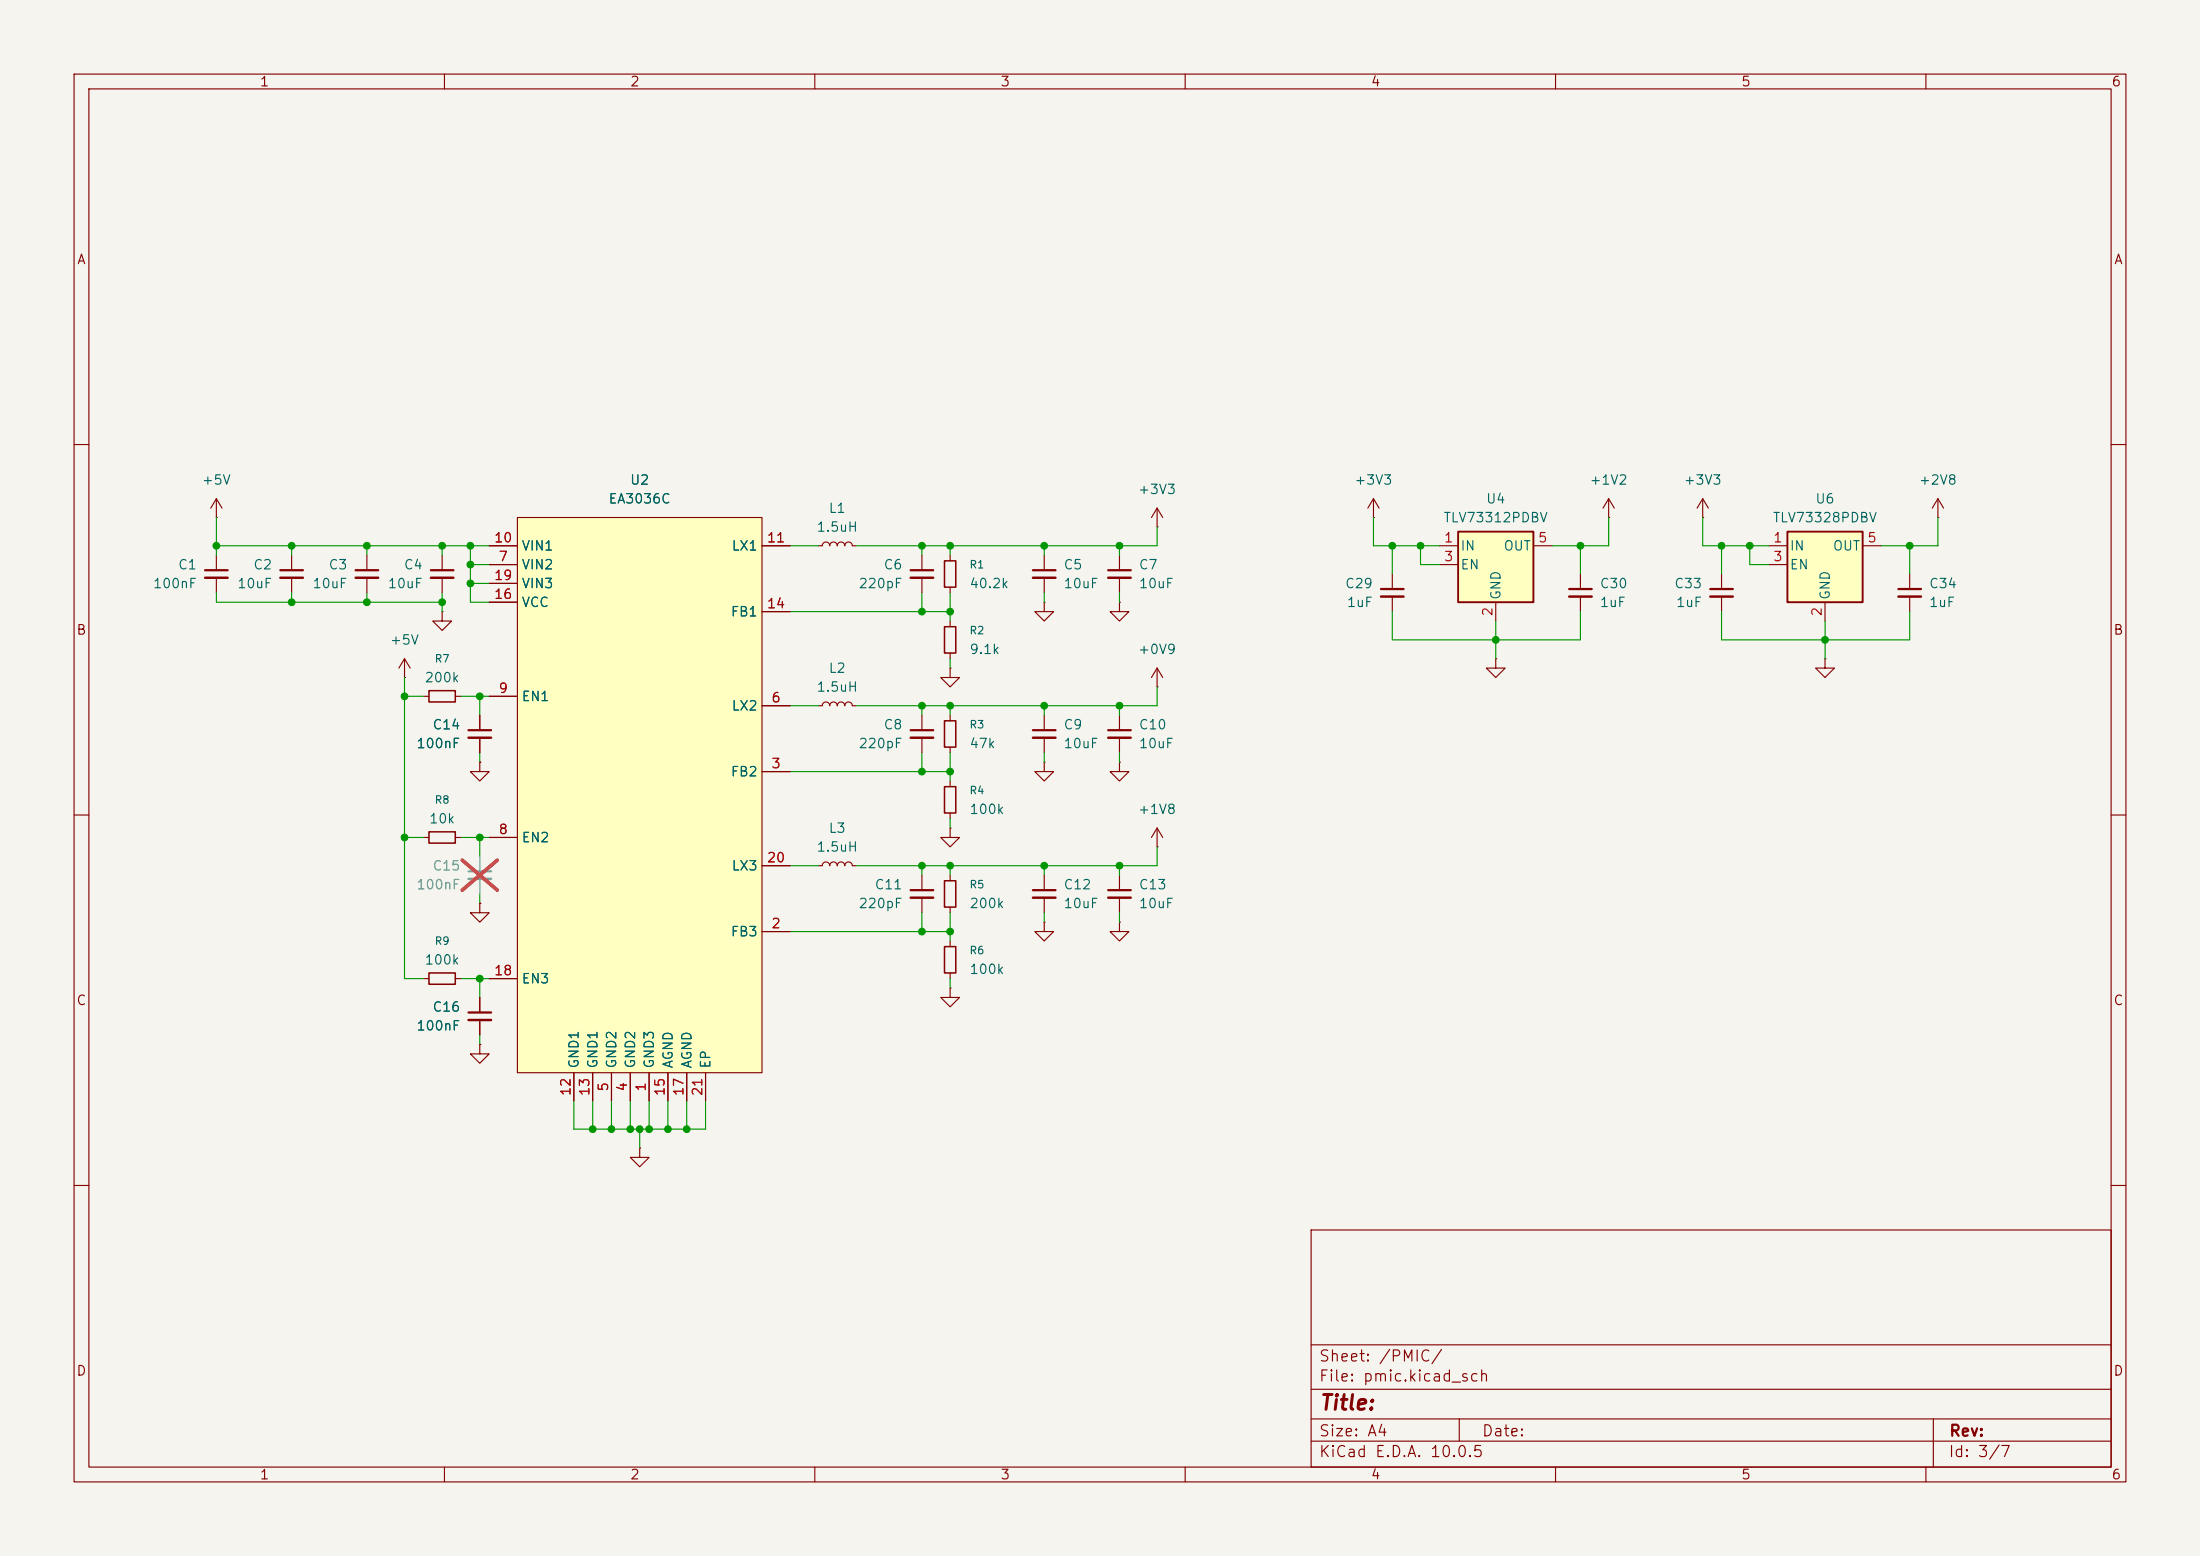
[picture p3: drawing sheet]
<svg xmlns="http://www.w3.org/2000/svg" width="297mm" height="210mm" viewBox="0 0 297 210" stroke-linecap="round" stroke-linejoin="round" font-family="sans-serif">
<path d="M0 0h297v210h-297z" fill="#f5f4ef" stroke="#f5f4ef" stroke-width=".14"/>
<g fill="none" stroke="#840000" stroke-width=".15">
<path d="M10 10h277v190h-277zM12 12h273v186h-273zM60 10v2M110 10v2M160 10v2M210 10v2M260 10v2M10 60h2M29.2 69.9h.1M29.2 67.3l-.8 1.3M29.2 67.3l.8 1.3M29.2 67.3v2.6"/>
<path d="M29.2 74.9v2.1M29.2 78v2M39.4 74.9v2.1M39.4 78v2M49.5 74.9v2.1M49.5 78v2M59.7 74.9v2.1M59.7 78v2M217.2 69.9h.1M217.2 67.3l-.8 1.3M217.2 67.3l.7 1.3M217.2 67.3v2.6"/>
<path d="M229.9 69.9h.1M229.9 67.3l-.8 1.3M229.9 67.3l.7 1.3M229.9 67.3v2.6M285 60h2M64.8 96.5v2.1M64.8 99.6v2M141 96.5v2.1M141 99.6v2M10 110h2M57.1 113h.8M61.5 113h.7"/>
<path d="M64.8 102.9v1.2h1.2l-1.2 1.3-1.3-1.3h1.3M64.8 102.9h.1M128.3 118.1v.8M141 102.9v1.2h1.2l-1.2 1.3-1.3-1.3h1.3M141 102.9h.1M151.1 118.1v2M285 110h2M128.3 133.4v1.2h1.2l-1.2 1.3-1.3-1.3h1.3M128.3 133.4h.1M128.3 122.4v.8M128.3 127v.8M128.3 131.3v.8"/>
<path d="M151.1 124.5v1.2h1.3l-1.3 1.3-1.2-1.3h1.2M151.1 124.5h.1M151.1 121.2v2M10 160h2M177 166h108v32h-108zM285 160h2M60 198v2M110 198v2M160 198v2M177 194.5h108M177 191.5h108M177 187.5h108"/>
<path d="M177 181.5h108M197 191.5v3M210 198v2M260 198v2M261 191.5v6.5"/>
</g>
<path d="M27.7 77h3M37.8 77h3.1M48 77h3.1M58.2 77h3M63.2 98.6h3.1M139.4 98.6h3.1M149.6 120.1h3.1" fill="none" stroke="#840000" stroke-width=".3"/>
<path d="M27.7 78h3M37.8 78h3.1M48 78h3.1M58.2 78h3M63.2 99.6h3.1M139.4 99.6h3.1M149.6 121.2h3.1" fill="none" stroke="#840000" stroke-width=".33"/>
<path d="M57.9 112.3h3.6v1.5h-3.6zM127.5 118.9h1.5v3.5h-1.5zM127.5 127.8h1.5v3.5h-1.5z" fill="none" stroke="#840000" stroke-width=".2"/>
<path d="M69.8 69.9h33.1v74.9h-33.1z" fill="#ffffc2"/>
<g fill="none" stroke="#840000" stroke-width=".15">
<path d="M66 76.2h3.8M66 73.7h3.8M66 78.7h3.8M69.8 69.9h33.1v74.9h-33.1zM102.9 73.7h3.8M110.5 73.7h.5a.51 .51 0 0 1 .5-.5 .51 .51 0 0 1 .5 .5 .51 .51 0 0 1 .5-.5 .51 .51 0 0 1 .5 .5 .51 .51 0 0 1 .5-.5 .51 .51 0 0 1 .5 .5 .51 .51 0 0 1 .6-.5 .51 .51 0 0 1 .5 .5h.5M124.5 74.9v2.1M124.5 78v2M213.4 77.5v2M66 94h3.8M66 81.3h3.8M102.9 95.3h3.8"/>
<path d="M102.9 82.6h3.8M110.5 95.3h.5a.51 .51 0 0 1 .5-.6 .51 .51 0 0 1 .5 .6 .51 .51 0 0 1 .5-.6 .51 .51 0 0 1 .5 .6 .51 .51 0 0 1 .5-.6 .51 .51 0 0 1 .5 .6 .51 .51 0 0 1 .6-.6 .51 .51 0 0 1 .5 .6h.5M124.5 96.5v2.1M124.5 99.6v2M128.3 90.2v1.2h1.2l-1.2 1.3-1.3-1.3h1.3M128.3 90.2h.1M128.3 83.8v.8M128.3 88.1v.8M128.3 96.5v.8M213.4 80.5v2.1M66 113h3.8M102.9 104.1h3.8"/>
<path d="M102.9 116.8h3.8M110.5 116.8h.5a.51 .51 0 0 1 .5-.5 .51 .51 0 0 1 .5 .5 .51 .51 0 0 1 .5-.5 .51 .51 0 0 1 .5 .5 .51 .51 0 0 1 .5-.5 .51 .51 0 0 1 .5 .5 .51 .51 0 0 1 .6-.5 .51 .51 0 0 1 .5 .5h.5M124.5 118.1v2M128.3 100.8v.8M156.2 114.3h.1M156.2 111.8l-.8 1.2M156.2 111.8l.8 1.2M156.2 111.8v2.5M66 132.1h3.8M102.9 125.7h3.8M124.5 121.2v2M64.8 141v1.2h1.2l-1.2 1.3-1.3-1.3h1.3"/>
<path d="M64.8 141h.1M77.5 144.8v3.8M80 144.8v3.8M82.5 144.8v3.8M85.1 144.8v3.8M87.6 144.8v3.8M90.2 144.8v3.8M92.7 144.8v3.8M95.2 144.8v3.8"/>
</g>
<path d="M127.5 84.6h1.5v3.5h-1.5zM127.5 97.3h1.5v3.5h-1.5z" fill="none" stroke="#840000" stroke-width=".2"/>
<path d="M122.9 77h3.1M211.8 79.5h3.1M122.9 98.6h3.1M122.9 120.1h3.1" fill="none" stroke="#840000" stroke-width=".3"/>
<path d="M122.9 78h3.1M122.9 99.6h3.1M211.8 80.5h3.1M122.9 121.2h3.1" fill="none" stroke="#840000" stroke-width=".33"/>
<path d="M196.8 71.8h10.2v9.5h-10.2z" fill="#ffffc2"/>
<path d="M196.8 71.8h10.2v9.5h-10.2z" fill="none" stroke="#840000" stroke-width=".25"/>
<g fill="none" stroke="#840000" stroke-width=".15">
<path d="M128.3 74.9v.8M128.3 79.2v.8M185.4 69.9h.1M185.4 67.3l-.7 1.3M185.4 67.3l.8 1.3M185.4 67.3v2.6M188 77.5v2M194.3 73.7h2.5M194.3 76.2h2.5M207 73.7h2.5M232.4 77.5v2M257.8 77.5v2"/>
<path d="M261.6 69.9h.1M261.6 67.3l-.7 1.3M261.6 67.3l.8 1.3M261.6 67.3v2.6M54.6 91.4h.1M54.6 88.9l-.8 1.3M54.6 88.9l.8 1.3M54.6 88.9v2.5M57.1 94h.8M59.7 82.6v1.2h1.3l-1.3 1.3-1.3-1.3h1.3M59.7 82.6h.1M61.5 94h.7"/>
<path d="M151.1 96.5v2.1M151.1 99.6v2M188 80.5v2.1M201.9 88.9v1.3h1.3l-1.3 1.2-1.2-1.2h1.2M201.9 88.9h.1M201.9 81.3v2.5M232.4 80.5v2.1M257.8 80.5v2.1M128.3 111.8v1.2h1.2l-1.2 1.3-1.3-1.3h1.3M128.3 111.8h.1M128.3 105.4v.8M128.3 109.7v.8"/>
<path d="M141 118.1v2M151.1 102.9v1.2h1.3l-1.3 1.3-1.2-1.3h1.2M151.1 102.9h.1M57.1 132.1h.8M61.5 132.1h.7M64.8 121.9v1.3h1.2l-1.2 1.3-1.3-1.3h1.3M64.8 121.9h.1M64.8 134.6v2.1M64.8 137.7v2M141 124.5v1.2h1.2l-1.2 1.3-1.3-1.3h1.3M141 124.5h.1M141 121.2v2"/>
</g>
<path d="M186.4 79.5h3.1M230.9 79.5h3M256.3 79.5h3M149.6 98.6h3.1M63.2 136.7h3.1M139.4 120.1h3.1" fill="none" stroke="#840000" stroke-width=".3"/>
<path d="M149.6 99.6h3.1M186.4 80.5h3.1M230.9 80.5h3M256.3 80.5h3M63.2 137.7h3.1M139.4 121.2h3.1" fill="none" stroke="#840000" stroke-width=".33"/>
<path d="M127.5 75.7h1.5v3.5h-1.5zM57.9 93.2h3.6v1.5h-3.6zM127.5 106.2h1.5v3.5h-1.5zM57.9 131.3h3.6v1.5h-3.6z" fill="none" stroke="#840000" stroke-width=".2"/>
<path d="M241.3 71.8h10.2v9.5h-10.2z" fill="#ffffc2"/>
<path d="M241.3 71.8h10.2v9.5h-10.2z" fill="none" stroke="#840000" stroke-width=".25"/>
<g fill="none" stroke="#840000" stroke-width=".15">
<path d="M66 73.7h3.8M66 76.2h3.8M66 78.7h3.8M102.9 73.7h3.8M141 74.9v2.1M141 78v2M151.1 74.9v2.1M151.1 78v2M156.2 71.1h.1M156.2 68.6l-.8 1.3M156.2 68.6l.8 1.3M156.2 68.6v2.5"/>
<path d="M238.8 73.7h2.5M238.8 76.2h2.5M251.5 73.7h2.5M64.8 96.5v2.1M64.8 99.6v2M66 94h3.8M66 81.3h3.8M102.9 95.3h3.8M102.9 82.6h3.8M141 81.3v1.3h1.2l-1.2 1.2-1.3-1.2h1.3M141 81.3h.1M151.1 81.3v1.3h1.3l-1.3 1.2-1.2-1.2h1.2"/>
<path d="M151.1 81.3h.1M156.2 92.7h.1M156.2 90.2v2.5M156.2 90.2l-.8 1.2M156.2 90.2l.8 1.2M246.4 88.9v1.3h1.2l-1.2 1.2-1.3-1.2h1.3M246.4 88.9h.1M246.4 81.3v2.5M64.8 102.9h.1M66 113h3.8M102.9 104.1h3.8M102.9 116.8h3.8"/>
<path d="M64.8 121.9h.1M64.8 134.6v2.1M64.8 137.7v2M66 132.1h3.8M102.9 125.7h3.8M64.8 141h.1M77.5 144.8v3.8M80 144.8v3.8M82.5 144.8v3.8M85.1 144.8v3.8M86.4 154.9v1.3h1.2l-1.2 1.3-1.3-1.3h1.3M86.4 154.9h.1"/>
<path d="M87.6 144.8v3.8M90.2 144.8v3.8M92.7 144.8v3.8M95.2 144.8v3.8"/>
</g>
<path d="M63.2 117.6h3.1" fill="none" stroke="#9c9b98" stroke-width=".3"/>
<path d="M63.2 118.6h3.1" fill="none" stroke="#9c9b98" stroke-width=".33"/>
<path d="M64.8 115.6v2M64.8 118.6v2.1" fill="none" stroke="#9c9b98" stroke-width=".15"/>
<path d="M62.4 116.1l4.7 4M67.1 116.1l-4.7 4" fill="none" stroke="#e12e31" stroke-width=".46"/>
<path d="M139.4 77h3.1M149.6 77h3.1" fill="none" stroke="#840000" stroke-width=".3"/>
<path d="M139.4 78h3.1M149.6 78h3.1" fill="none" stroke="#840000" stroke-width=".33"/>
<g fill="none" stroke="#009600" stroke-width=".15">
<path d="M29.2 73.7h36.8M29.2 69.9v5M39.4 73.7v1.2M49.5 73.7v1.2M59.7 73.7v1.2M63.5 76.2h2.5M63.5 73.7v7.6h2.5M63.5 78.7h2.5M106.7 73.7h3.8M124.5 73.7v1.2M128.3 73.7v1.2M141 73.7v1.2"/>
<path d="M151.1 73.7v1.2M156.2 71.1v2.6h-40.6M185.4 69.9v3.8h8.9M188 73.7v3.8M191.8 73.7v2.5h2.5M213.4 73.7v3.8M217.2 69.9v3.8h-7.7M229.9 69.9v3.8h8.9M232.4 73.7v3.8M236.2 73.7v2.5h2.6M257.8 73.7v3.8M261.6 69.9v3.8h-7.6"/>
<path d="M29.2 80v1.3h30.5M39.4 80v1.3M49.5 80v1.3M54.6 91.4v40.7h2.5M54.6 94h2.5M59.7 80v2.6M62.2 94h3.8M64.8 94v2.5M106.7 95.3h3.8M106.7 82.6h21.6M124.5 80v2.6M124.5 95.3v1.2"/>
<path d="M128.3 80v3.8M128.3 88.9v1.3M128.3 95.3v1.2M141 80v1.3M141 95.3v1.2M151.1 80v1.3M151.1 95.3v1.2M156.2 92.7v2.6h-40.6M188 82.6v3.8h25.4v-3.8M201.9 83.8v5.1M232.4 82.6v3.8h25.4v-3.8M246.4 83.8v5.1"/>
<path d="M54.6 113h2.5M62.2 113h3.8M64.8 101.6v1.3M64.8 113v2.6M106.7 104.1h21.6M106.7 116.8h3.8M124.5 101.6v2.5M124.5 116.8v1.3M128.3 101.6v3.8M128.3 110.5v1.3M128.3 116.8v1.3M141 101.6v1.3"/>
<path d="M141 116.8v1.3M151.1 101.6v1.3M151.1 116.8v1.3M156.2 114.3v2.5h-40.6M62.2 132.1h3.8M64.8 120.7v1.2M64.8 132.1v2.5M64.8 139.7v1.3M106.7 125.7h21.6M124.5 123.2v2.5M128.3 123.2v3.8M128.3 132.1v1.3"/>
<path d="M141 123.2v1.3M151.1 123.2v1.3M77.5 148.6v3.8h17.7v-3.8M80 148.6v3.8M82.5 148.6v3.8M85.1 148.6v3.8M86.4 152.4v2.5M87.6 148.6v3.8M90.2 148.6v3.8M92.7 148.6v3.8"/>
</g>
<g fill="#009600" stroke="#009600" stroke-width=".14">
<circle cx="64.8" cy="132.1" r=".46"/>
<circle cx="64.8" cy="113" r=".46"/>
<circle cx="87.6" cy="152.4" r=".46"/>
<circle cx="86.4" cy="152.4" r=".46"/>
<circle cx="92.7" cy="152.4" r=".46"/>
<circle cx="90.2" cy="152.4" r=".46"/>
<circle cx="82.5" cy="152.4" r=".46"/>
<circle cx="80" cy="152.4" r=".46"/>
<circle cx="85.1" cy="152.4" r=".46"/>
<circle cx="141" cy="73.7" r=".46"/>
<circle cx="128.3" cy="73.7" r=".46"/>
<circle cx="124.5" cy="73.7" r=".46"/>
<circle cx="151.1" cy="73.7" r=".46"/>
<circle cx="124.5" cy="82.6" r=".46"/>
<circle cx="128.3" cy="82.6" r=".46"/>
<circle cx="39.4" cy="81.3" r=".46"/>
<circle cx="49.5" cy="81.3" r=".46"/>
<circle cx="63.5" cy="76.2" r=".46"/>
<circle cx="63.5" cy="78.7" r=".46"/>
<circle cx="49.5" cy="73.7" r=".46"/>
<circle cx="39.4" cy="73.7" r=".46"/>
<circle cx="59.7" cy="73.7" r=".46"/>
<circle cx="63.5" cy="73.7" r=".46"/>
<circle cx="29.2" cy="73.7" r=".46"/>
<circle cx="232.4" cy="73.7" r=".46"/>
<circle cx="188" cy="73.7" r=".46"/>
<circle cx="191.8" cy="73.7" r=".46"/>
<circle cx="201.9" cy="86.4" r=".46"/>
<circle cx="213.4" cy="73.7" r=".46"/>
<circle cx="124.5" cy="104.1" r=".46"/>
<circle cx="124.5" cy="116.8" r=".46"/>
<circle cx="128.3" cy="125.7" r=".46"/>
<circle cx="124.5" cy="125.7" r=".46"/>
<circle cx="128.3" cy="95.3" r=".46"/>
<circle cx="124.5" cy="95.3" r=".46"/>
<circle cx="151.1" cy="116.8" r=".46"/>
<circle cx="151.1" cy="95.3" r=".46"/>
<circle cx="128.3" cy="104.1" r=".46"/>
<circle cx="128.3" cy="116.8" r=".46"/>
<circle cx="141" cy="116.8" r=".46"/>
<circle cx="141" cy="95.3" r=".46"/>
<circle cx="59.7" cy="81.3" r=".46"/>
<circle cx="64.8" cy="94" r=".46"/>
<circle cx="54.6" cy="113" r=".46"/>
<circle cx="54.6" cy="94" r=".46"/>
<circle cx="246.4" cy="86.4" r=".46"/>
<circle cx="236.2" cy="73.7" r=".46"/>
<circle cx="257.8" cy="73.7" r=".46"/>
</g>
<text font-size="2" fill="#840000" x="178" y="190.8">Title:</text>
<g font-size="1.5" fill="#840000">
<text x="178" y="184.1">Sheet: /PMIC/</text>
<text x="178" y="186.8">File: pmic.kicad_sch</text>
<text x="178" y="197">KiCad E.D.A. 10.0.5</text>
<text x="178" y="194.2">Size: A4</text>
<text x="200" y="194.2">Date:</text>
<text x="263" y="197">Id: 3/7</text>
<text x="263" y="194.2">Rev:</text>
</g>
<g font-size="1.3" fill="#840000">
<text x="35" y="12">1</text>
<text x="85" y="12">2</text>
<text x="135" y="12">3</text>
<text x="185" y="12">4</text>
<text x="235" y="12">5</text>
<text x="285" y="12">6</text>
<text x="10.3" y="36">A</text>
<text x="285.3" y="36">A</text>
<text x="10.2" y="86">B</text>
<text x="285.2" y="86">B</text>
<text x="10.2" y="136">C</text>
<text x="285.2" y="136">C</text>
<text x="10.2" y="186">D</text>
<text x="285.2" y="186">D</text>
<text x="35" y="200">1</text>
<text x="85" y="200">2</text>
<text x="135" y="200">3</text>
<text x="185" y="200">4</text>
<text x="235" y="200">5</text>
<text x="285" y="200">6</text>
</g>
<g font-size="1.3" fill="#006464">
<text x="27.1" y="65.7">+5V</text>
<text x="85" y="65.7">U2</text>
<text x="182.8" y="65.7">+3V3</text>
<text x="214.5" y="65.7">+1V2</text>
<text x="227.2" y="65.7">+3V3</text>
<text x="259" y="65.7">+2V8</text>
<text x="82.1" y="68.3">EA3036C</text>
<text x="111.8" y="69.5">L1</text>
<text x="153.5" y="67">+3V3</text>
<text x="194.8" y="70.8">TLV73312PDBV</text>
<text x="200.5" y="68.3">U4</text>
<text x="239.2" y="70.8">TLV73328PDBV</text>
<text x="245" y="68.3">U6</text>
<text x="24" y="77.2">C1</text>
<text x="34.1" y="77.2">C2</text>
<text x="44.3" y="77.2">C3</text>
<text x="54.4" y="77.2">C4</text>
<text x="70.3" y="77.2">VIN2</text>
<text x="70.3" y="74.6">VIN1</text>
<text x="98.7" y="74.6">LX1</text>
<text x="110.2" y="72.1">1.5uH</text>
<text x="119.2" y="77.2">C6</text>
<text x="143.5" y="77.2">C5</text>
<text x="153.7" y="77.2">C7</text>
<text x="197.1" y="74.6">IN</text>
<text x="197.1" y="77.2">EN</text>
<text x="202.9" y="74.6">OUT</text>
<text x="241.5" y="74.6">IN</text>
<text x="241.5" y="77.2">EN</text>
<text x="247.4" y="74.6">OUT</text>
<text x="20.6" y="79.7">100nF</text>
<text x="31.9" y="79.7">10uF</text>
<text x="42.1" y="79.7">10uF</text>
<text x="52.3" y="79.7">10uF</text>
<text x="70.3" y="82.2">VCC</text>
<text x="70.3" y="79.7">VIN3</text>
<text x="98.6" y="83.5">FB1</text>
<text x="115.8" y="79.7">220pF</text>
<text x="130.8" y="79.7">40.2k</text>
<text x="143.5" y="79.7">10uF</text>
<text x="153.7" y="79.7">10uF</text>
<text x="181.5" y="79.7">C29</text>
<text x="181.7" y="82.2">1uF</text>
<text x="202.9" y="81.1" transform="rotate(-90 202.9 81.1)">GND</text>
<text x="215.9" y="79.7">C30</text>
<text x="215.9" y="82.2">1uF</text>
<text x="225.9" y="79.7">C33</text>
<text x="226.2" y="82.2">1uF</text>
<text x="247.3" y="81.1" transform="rotate(-90 247.3 81.1)">GND</text>
<text x="260.3" y="79.7">C34</text>
<text x="260.3" y="82.2">1uF</text>
<text x="52.5" y="87.3">+5V</text>
<text x="130.8" y="88.6">9.1k</text>
<text x="153.5" y="88.6">+0V9</text>
<text x="57.2" y="92.4">200k</text>
<text x="70.3" y="94.9">EN1</text>
<text x="110.2" y="93.7">1.5uH</text>
<text x="111.8" y="91.1">L2</text>
<text x="56.1" y="101.3">100nF</text>
<text x="58.3" y="98.8">C14</text>
<text x="98.7" y="96.2">LX2</text>
<text x="115.8" y="101.3">220pF</text>
<text x="119.2" y="98.8">C8</text>
<text x="130.8" y="101.3">47k</text>
<text x="143.5" y="98.8">C9</text>
<text x="143.5" y="101.3">10uF</text>
<text x="153.7" y="98.8">C10</text>
<text x="153.7" y="101.3">10uF</text>
<text x="98.6" y="105.1">FB2</text>
<text x="57.8" y="111.5">10k</text>
<text x="70.3" y="114">EN2</text>
<text x="111.8" y="112.7">L3</text>
<text x="130.8" y="110.2">100k</text>
<text x="153.5" y="110.2">+1V8</text>
<text x="98.7" y="117.8">LX3</text>
<text x="110.2" y="115.3">1.5uH</text>
<text x="115.8" y="122.9">220pF</text>
<text x="118" y="120.3">C11</text>
<text x="130.8" y="122.9">200k</text>
<text x="143.5" y="120.3">C12</text>
<text x="143.5" y="122.9">10uF</text>
<text x="153.7" y="120.3">C13</text>
<text x="153.7" y="122.9">10uF</text>
<text x="57.2" y="130.5">100k</text>
<text x="98.6" y="126.7">FB3</text>
<text x="130.8" y="131.8">100k</text>
<text x="58.3" y="136.9">C16</text>
<text x="70.3" y="133">EN3</text>
<text x="56.1" y="139.4">100nF</text>
<text x="78.4" y="144.3" transform="rotate(-90 78.4 144.3)">GND1</text>
<text x="81" y="144.3" transform="rotate(-90 81 144.3)">GND1</text>
<text x="83.5" y="144.3" transform="rotate(-90 83.5 144.3)">GND2</text>
<text x="86.1" y="144.3" transform="rotate(-90 86.1 144.3)">GND2</text>
<text x="88.6" y="144.3" transform="rotate(-90 88.6 144.3)">GND3</text>
<text x="91.1" y="144.3" transform="rotate(-90 91.1 144.3)">AGND</text>
<text x="93.7" y="144.3" transform="rotate(-90 93.7 144.3)">AGND</text>
<text x="96.2" y="144.3" transform="rotate(-90 96.2 144.3)">EP</text>
</g>
<g font-size="1.3" fill="#a90000">
<text x="66.6" y="73.5">10</text>
<text x="67.2" y="76.1">7</text>
<text x="103.4" y="73.5">11</text>
<text x="194.8" y="73.5">1</text>
<text x="194.8" y="76.1">3</text>
<text x="207.5" y="73.5">5</text>
<text x="239.3" y="73.5">1</text>
<text x="239.3" y="76.1">3</text>
<text x="252" y="73.5">5</text>
<text x="66.6" y="81.1">16</text>
<text x="66.6" y="78.6">19</text>
<text x="103.4" y="82.4">14</text>
<text x="201.8" y="83.3" transform="rotate(-90 201.8 83.3)">2</text>
<text x="246.2" y="83.3" transform="rotate(-90 246.2 83.3)">2</text>
<text x="67.2" y="93.8">9</text>
<text x="104" y="95.1">6</text>
<text x="104" y="104">3</text>
<text x="67.2" y="112.9">8</text>
<text x="103.4" y="116.7">20</text>
<text x="104" y="125.6">2</text>
<text x="66.6" y="131.9">18</text>
<text x="77.3" y="148" transform="rotate(-90 77.3 148)">12</text>
<text x="79.9" y="148" transform="rotate(-90 79.9 148)">13</text>
<text x="82.4" y="147.4" transform="rotate(-90 82.4 147.4)">5</text>
<text x="85" y="147.4" transform="rotate(-90 85 147.4)">4</text>
<text x="87.5" y="147.4" transform="rotate(-90 87.5 147.4)">1</text>
<text x="90" y="148" transform="rotate(-90 90 148)">15</text>
<text x="92.6" y="148" transform="rotate(-90 92.6 148)">17</text>
<text x="95.1" y="148" transform="rotate(-90 95.1 148)">21</text>
</g>
<g font-size="1.3" fill="#939391">
<text x="58.3" y="117.8">C15</text>
<text x="56.1" y="120.3">100nF</text>
</g>
<g font-size="1" fill="#006464">
<text x="130.8" y="77">R1</text>
<text x="58.6" y="89.7">R7</text>
<text x="130.8" y="85.9">R2</text>
<text x="130.8" y="98.6">R3</text>
<text x="130.8" y="107.4">R4</text>
<text x="58.6" y="108.7">R8</text>
<text x="130.8" y="120.1">R5</text>
<text x="58.6" y="127.8">R9</text>
<text x="130.8" y="129">R6</text>
</g>
</svg>
